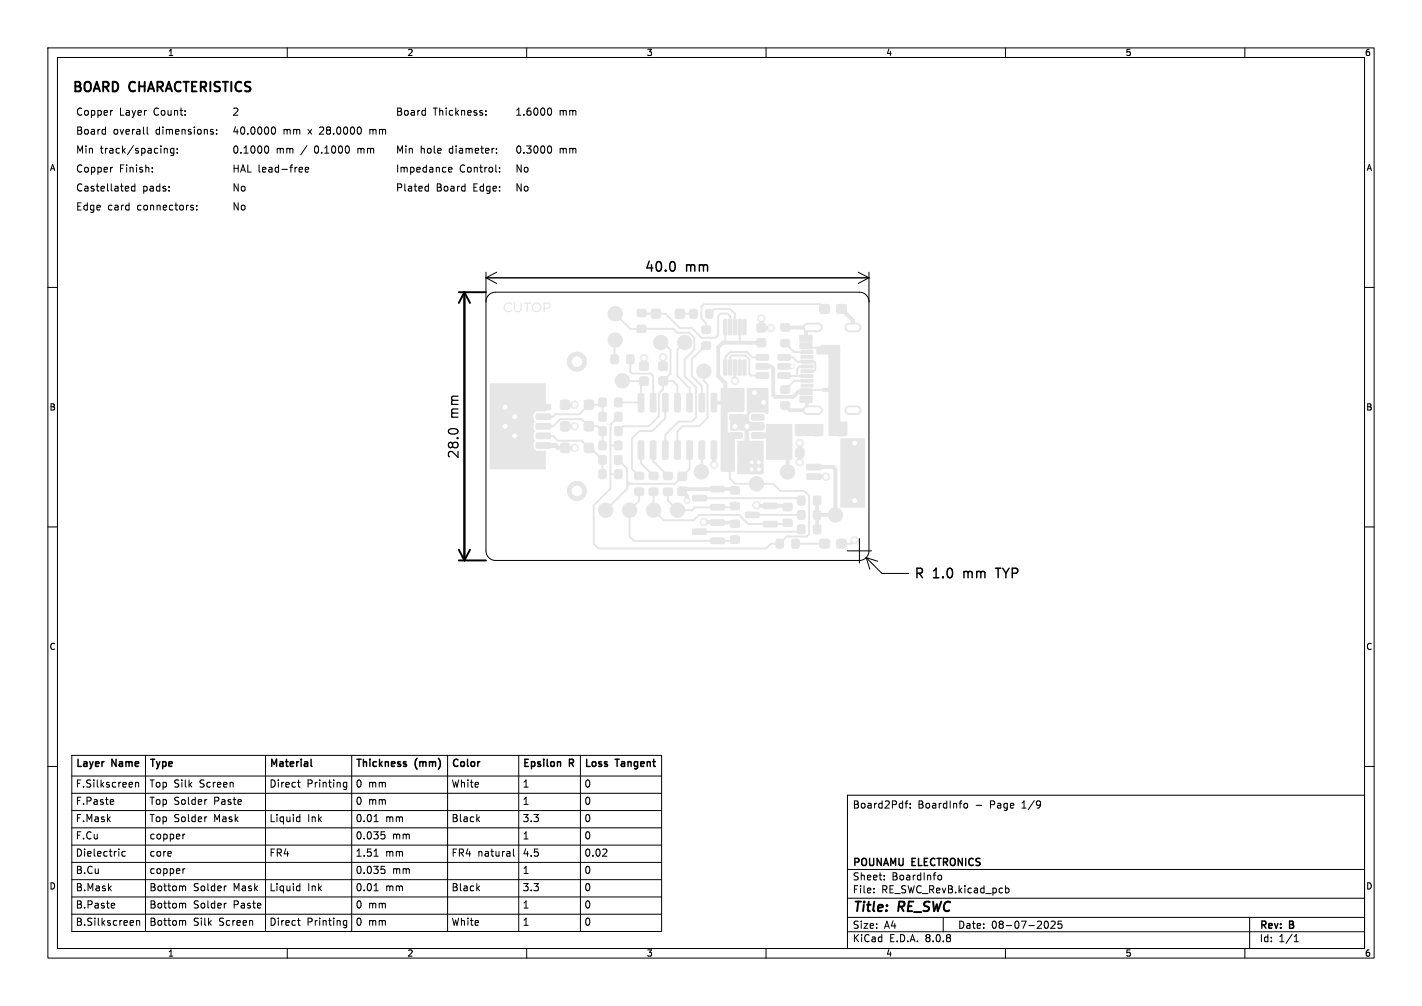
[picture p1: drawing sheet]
<svg xmlns="http://www.w3.org/2000/svg" width="297mm" height="210mm" viewBox="0 0 297 210" stroke-linecap="round" stroke-linejoin="round" font-family="sans-serif">
<g fill="none" stroke="#000" stroke-width=".21">
<path d="M10 10h277v190h-277zM12 12h273v186h-273zM60 10v2M110 10v2M160 10v2M210 10v2M260 10v2M21.9 27l.1 .1M22 26.5v1.5M22 27.9l-.1 .1M23.5 23.1h-.3M23.5 34.9l-.3 .1"/>
<path d="M26.8 39l.1 .2-.7 .2M28.2 38.4v1.5M28.2 39l-.5-.1-.2 .3 .1 .6h.6M30.7 26.5v1.3l.3 .2M31.8 35.8v.1M31.8 35v.1M34.4 31h.5l.1 1M36.3 31h-.4l-.3 .3 .1 .6h.6M36.3 31v1.2l-.3 .3-.3-.1M37 31.8v.2M37 31v.2M44.4 27.5l.2 .2-.2 .3"/>
<path d="M44.4 27l.1 .1M45.2 27.9v.1M45.2 27.1v.1M55.4 30.6l.2-.1a.8 .8 0 0 1 .5 .7 .8 .8 0 0 1-.5 .8l-.2-.2M56.8 26.7l.2-.2a.8 .8 0 0 1 .6 .8 .8 .8 0 0 1-.6 .7l-.2-.1-.1-.5zM62.7 34.9l.4 .1 .1 .3-.7 .1M63.1 35.9h-.4M63.8 35.4l.7-.1-.1-.3-.4-.1-.2 .2v.8h.6M74.8 31v1M75 31l-.2 .1M75.4 26.8v.9M77.3 27v1"/>
<path d="M77.5 27l-.2 .2M88.7 23.1h.1M88.8 22.6v1.5M88.8 24l-.1 .1M89.1 38.9l.4 .1M89.5 39.8l-.4 .1M89.5 38.4v1.5M93.7 35.4l.7-.1-.1-.3-.4-.1-.2 .2 .1 .8h.5M101.5 23.9v.2M101.5 23.1v.2M103.7 31.8v.2M103.7 31v.2"/>
<path d="M104.3 35.8v.1M104.3 35v.1M114.5 30.6l.2-.1a.8 .8 0 0 1 .5 .7 .8 .8 0 0 1-.5 .8l-.2-.2M114.5 22.7l.2-.1a.8 .8 0 0 1 .5 .7 .8 .8 0 0 1-.5 .8l-.2-.2M10 60h2M40.2 43.3l.3 .3-.3 .2M40.2 42.8l.2 .1M41.1 43.7v.1M41.1 42.9v.2M285 60h2M10 110h2M285 110h2"/>
<path d="M10 160h2M15 157.7h123.2v36.8h-123.2zM30.4 157.7v36.8M55.5 157.7v36.8M73.5 157.7v36.8M93.5 157.7v36.8M108.3 157.7v36.8M121.2 157.7v36.8M285 160h2M15 176.4h123.2M15 165.6h123.2M15 172.8h123.2"/>
<path d="M15 169.2h123.2M15 162h123.2M23.5 166.9l.2 .4-.7 .1M23.7 167.9h-.2M26.2 177.8l-.5-.1-.2 .3 .1 .7h.6M28.3 163.3v1M28.3 163.5l.2-.2 .4 .1 .1 .9M38.6 174.1l-.4 .3M43.2 170.5l-.4 .2M43.2 166.9l-.4 .2M48.6 163.4l.1 .9M50.3 167l.1 .3-.7 .1"/>
<path d="M62.1 163.3h.6M62.2 170.5l.4 .1M62.3 164.1l.4 .2M62.6 171.5h-.4M62.6 170v1.5M72.4 163.4l-.4-.1-.3 .3 .1 .6h.6M72.4 163.3v1.2l-.3 .3-.3-.1M78.1 171.5h.9M78.1 178.7h.9M79.6 173.6h.7M79.8 174.2h.3l.3 .3-.1 .6h-.5M99.7 171l.5 .5"/>
<path d="M100.2 170.5l-.6 .6M107.2 177.2v1.3l.2 .2M126.6 177.3l.2 .2-.1 .4-.9 .8h1M177 166h108v32h-108zM189 167.7h.6M189.6 167.2l-.4 .2v1.3M190.1 168.6v.1M190.1 167.8v.1M201.3 168l.3-.3 .4 .1 .1 .2-.1 .6-.4 .1-.3-.3M217.2 167.3a1.26 1.26 0 0 1-.1 1.3M217.3 167.8l-.1 .3M15 190.8h123.2"/>
<path d="M15 180h123.2M15 183.6h123.2M15 187.2h123.2M23.5 188.6h.4l.1 .3-.8 .2M23.9 189.5l-.4 .1M28.5 192.2v1M28.5 192.3l.2-.1h.4l.1 1M38.3 185l.5 .2v.8M38.3 188.6l.5 .2v.8M38.3 192.2l.5 .2v.8M38.6 181.3l-.4 .3M47.3 185l-.4 .1"/>
<path d="M47.3 188.6l-.4 .1M52.7 192.2l.1 1M54.4 188.6l.1 .3-.7 .2M60 198v2M62.1 192.2h.6M62.2 185h.4M62.3 192.9l.4 .3M62.6 184.5v1.5M62.6 185.9l-.4 .1M72.4 192.2v1.2l-.3 .3-.3-.1M72.4 192.2h-.4l-.3 .2 .1 .7h.6M78.1 186h.9"/>
<path d="M79.6 180.8h.7M79.8 181.4h.3l.3 .3-.1 .6h-.5M99.7 185.4l.5 .6M100.2 185l-.6 .5M110 198v2M160 198v2M177 194.5h108M177 191.5h108M177 187.5h108M177 181.5h108M182.5 186.3v.1M182.5 185.5v.1"/>
<path d="M184.7 183.6v.1M184.7 182.8v.1M195.9 183l.3-.3 .3 .1 .2 .2-.2 .6-.3 .1-.3-.3M197 191.5v3M210 198v2M210 184.9v1.5M210 185.5l.5-.1 .2 .3-.1 .6h-.6M218.3 192.4l.2-.1a.8 .8 0 0 1 .5 .7 .8 .8 0 0 1-.5 .8l-.2-.1M219.5 192.4l.6-.1 .3 .4-.9 1.1h.9M221.7 192.3h-.7v.7l.2-.1h.5l.1 .3-.1 .5-.2 .1-.5-.1M260 198v2M261 191.5v6.5"/>
<path d="M270.3 196.6h.9M270.3 195.5l.4-.4v1.5"/>
</g>
<g fill="none" stroke="#000" stroke-width=".3">
<path d="M16.3 158.5v1.5M21.6 159h.1M24.2 158.5v1.5l-.8-1.5v1.5M31.5 158.5h.8M31.9 158.5v1.5M56.8 160v-1.5l.5 1.1 .5-1.1v1.5M59.8 158.5v1.3M62.9 158.5v.1M64.2 159.1l.1 .9M64.3 159.9l-.2 .1M64.3 159.4h-.2M65 158.5v1.3l.2 .2"/>
<path d="M74.5 158.5h.9M75 158.5v1.5M75.9 158.5v1.5M77.3 158.5v.1M79.3 158.5v1.5M84.3 159.3l.6 .4-.2 .3-.4-.1M84.8 159.1l-.3-.1-.2 .2M87.1 158.3l-.3 .4M91.5 158.3l.3 .4M95.6 158.6l-.4-.1-.3 .2M97.6 158.5v1.3M100.2 159l-.3 .1"/>
<path d="M110.4 158.5h-.8v1.5M113.6 158.5v.1M114.3 158.5v1.3M116.5 159.1h.5l.1 .9M119.7 158.6l-.8-.1v1.5M122.5 158.5v1.5M128.5 158.5h.8M128.9 158.5v1.5M136.5 158.5v1.3"/>
</g>
<g fill="none" stroke="#000" stroke-width=".4">
<path d="M16.7 17.3l-.3-.2h-.7v2M17.7 17.4a.68 .68 0 0 1 1.2 0M19.5 19.1l.7-2 .7 2M22.6 17.3l-.3-.2h-.8v2M24.5 17.4l-.5-.3h-.5v2M28.2 17.3l-.1-.1a.72 .72 0 0 0-.9 .2M29.1 17.1v2M30.2 17.1v2M30.9 19.1l.6-2 .7 2M33.9 17.3l-.3-.2h-.7v2M34.6 19.1l.7-2 .6 2M37.7 17.3l-.1-.1a.72 .72 0 0 0-.9 .2"/>
<path d="M38.3 17.1h1.2M38.9 17.1v2M41.1 17.1h-1v2M43 17.3l-.3-.2h-.8v2M43.9 17.1v2M45.9 17.2l-.7-.1-.3 .2M46.5 17.1h1.1M47.1 17.1v2M48.3 17.1v2M50.4 17.3l-.1-.1a.72 .72 0 0 0-.9 .2M52.3 17.2l-.8-.1-.2 .2"/>
</g>
<g fill="#e6e6e6">
<path d="M105.5 63.4l.4-.2 .5-.1 .6 .4-.2 .1a.78 .78 0 0 0-1.1 0 .78 .78 0 0 0 0 1.1 .78 .78 0 0 0 1.1 0l.2 .1a1.03 1.03 0 0 1-1.5 .1 1.03 1.03 0 0 1 0-1.5z"/>
<path d="M107.3 63.2h.3v1.1a.58 .58 0 0 0 .5 .7 .58 .58 0 0 0 .6-.7v-1.1h.3v1.1a.83 .83 0 0 1-.8 .9 .83 .83 0 0 1-.9-.9z"/>
<path d="M109.3 63.2h1.6v.2h-.7v1.8h-.2v-1.8h-.7z"/>
<path d="M111.3 63.4a1.02 1.02 0 0 1 1.7 .2 1.02 1.02 0 0 1-.6 1.5 1.02 1.02 0 0 1-1.3-.9h.2a.76 .76 0 0 0 1.1 .6 .76 .76 0 0 0 .1-1.3 .76 .76 0 0 0-1.2 .5v.2h-.2z"/>
<path d="M113.5 63.2h.8a.66 .66 0 0 1 .7 .6 .66 .66 0 0 1-.8 .7h-.4v.7h-.3v-1h.8a.42 .42 0 0 0 .5-.4 .42 .42 0 0 0-.5-.4h-.5v.8h-.3z"/>
<path d="M114 92.5h2v1h-2z"/>
</g>
<g fill="#e6e6e6" stroke="#e6e6e6" stroke-width=".21">
<path d="M148.5 112.4l2.7-.1 .1 .3v.7l-.3 .2h-2.4l-.2-.3z"/>
<path d="M148.5 108.6l2.7-.1 .1 .3v.7l-.3 .2h-2.4l-.2-.3z"/>
<path d="M144.7 110.5l2.7-.1 .2 .3v.7l-.3 .2h-2.5l-.2-.3z"/>
<path d="M166.3 89.2l.4-.2h1.1l.4 .2 .1 .3-.1 1.3-.4 .1h-1.1l-.4-.1-.1-.3z"/>
<path d="M162.8 89.2l.4-.2h1.1l.4 .2 .1 .3-.1 1.3-.4 .1h-1.1l-.4-.1-.1-.3z"/>
<path d="M165.5 112.7l.2-.2 1.1 .2 .1 .2-.1 1.4-.3 .1-1-.1-.2-.3z"/>
<path d="M162.2 112.7l.2-.2 1.1 .2 .1 .2-.1 1.4-.3 .1-1-.1-.2-.3z"/>
<path d="M151.2 96.7l.3-.2 1.2 .2 .1 .3-.1 1.3-.3 .1-1.2-.1-.2-.3z"/>
<path d="M154.3 96.7l.3-.2 1.2 .2 .1 .3-.1 1.3-.3 .1-1.2-.1-.2-.3z"/>
<path d="M166.7 106.7l.2-.2 1.1 .2 .1 .2-.1 1.4-.3 .1-1-.1-.2-.3z"/>
<path d="M170 106.7l.2-.2 1.1 .2 .1 .2-.1 1.4-.3 .1-1-.1-.2-.3z"/>
<path d="M132.7 98.7l.2-.2 1.4 .2 .1 .2-.1 1.1-.3 .1-1.3-.1-.2-.3z"/>
<path d="M132.7 102l.2-.2 1.4 .2 .1 .2-.1 1.1-.3 .1-1.3-.1-.2-.3z"/>
<path d="M152.7 108.7l.2-.2 1.4 .2 .1 .2-.1 1.1-.3 .1-1.3-.1-.2-.3z"/>
<path d="M152.7 112l.2-.2 1.4 .2 .1 .2-.1 1.1-.3 .1-1.3-.1-.2-.3z"/>
<path d="M125.2 86.2l.2-.2 1.1 .2 .1 .2-.1 1.4-.3 .1-1-.1-.2-.3z"/>
<path d="M128.5 86.2l.2-.2 1.1 .2 .1 .2-.1 1.4-.3 .1-1-.1-.2-.3z"/>
<path d="M157 90.4l2.4-.1 .2 .3v.7l-.3 .2h-2.2l-.2-.3z"/>
<path d="M157 88.5l2.4-.1 .2 .3v.7l-.3 .2h-2.2l-.2-.3z"/>
<path d="M157 86.6l2.4-.1 .2 .3v.7l-.3 .2h-2.2l-.2-.3z"/>
<path d="M152.5 86.6l2.4-.1 .1 .3v.7l-.3 .2h-2.1l-.2-.3z"/>
<path d="M152.5 90.4l2.4-.1 .1 .3v.7l-.3 .2h-2.1l-.2-.3z"/>
<path d="M138.7 98.7l.2-.2 1.4 .2 .1 .2-.1 1.1-.3 .1-1.3-.1-.2-.3z"/>
<path d="M138.7 102l.2-.2 1.4 .2 .1 .2-.1 1.1-.3 .1-1.3-.1-.2-.3z"/>
<path d="M158.2 70.8l.3-.2 1.3 .2 .1 .3-.1 1.2-.3 .1-1.3-.1-.2-.3z"/>
<path d="M158.2 67.7l.3-.2 1.3 .2 .1 .3-.1 1.2-.3 .1-1.3-.1-.2-.3z"/>
<path d="M122.1 83.6l.4-.1h1l.4 .1 .1 .4v1l-.1 .3-.4 .2h-1l-.4-.2-.1-.3v-1z"/>
<path d="M117.1 83.6l.4-.1h1l.4 .1 .1 .4v1l-.1 .3-.4 .2h-1l-.4-.2-.1-.3v-1z"/>
<path d="M125.2 95.2l.2-.2 1.1 .2 .1 .2-.1 1.4-.3 .1-1-.1-.2-.3z"/>
<path d="M128.5 95.2l.2-.2 1.1 .2 .1 .2-.1 1.4-.3 .1-1-.1-.2-.3z"/>
<path d="M169.6 89.1l.4-.1h1l.4 .1 .1 .4v1l-.1 .3-.4 .2h-1l-.4-.2-.1-.3v-1z"/>
<path d="M174.6 89.1l.4-.1h1l.4 .1 .1 .4v1l-.1 .3-.4 .2h-1l-.4-.2-.1-.3v-1z"/>
<path d="M148.6 82.2l.8-.1 .3 .2v3.4l-.2 .3h-.7l-.3-.2z"/>
<path d="M146.1 82.2l.8-.1 .3 .2v3.4l-.2 .3h-.7l-.3-.2z"/>
<path d="M143.5 82.2l.8-.1 .3 .2v3.4l-.1 .3h-.8l-.2-.2z"/>
<path d="M141 82.2l.8-.1 .3 .2v3.4l-.2 .3h-.7l-.3-.2z"/>
<path d="M138.4 82.2l.9-.1 .2 .2 .1 3.4-.2 .3h-.7l-.3-.2z"/>
<path d="M135.9 82.2l.8-.1 .3 .2v3.4l-.2 .3h-.7l-.3-.2z"/>
<path d="M133.4 82.2l.8-.1 .3 .2v3.4l-.2 .3h-.7l-.3-.2z"/>
<path d="M133.4 92.1l.8-.1 .3 .2v3.4l-.2 .3h-.7l-.3-.2z"/>
<path d="M135.9 92.1l.8-.1 .3 .2v3.4l-.2 .3h-.7l-.3-.2z"/>
<path d="M138.4 92.1l.9-.1 .2 .2 .1 3.4-.2 .3h-.7l-.3-.2z"/>
<path d="M141 92.1l.8-.1 .3 .2v3.4l-.2 .3h-.7l-.3-.2z"/>
<path d="M143.5 92.1l.8-.1 .3 .2v3.4l-.1 .3h-.8l-.2-.2z"/>
<path d="M146.1 92.1l.8-.1 .3 .2v3.4l-.2 .3h-.7l-.3-.2z"/>
<path d="M148.6 92.1l.8-.1 .3 .2v3.4l-.2 .3h-.7l-.3-.2z"/>
<path d="M153.7 83.2l.3-.2 1.2 .2 .1 .3-.1 1.3-.3 .1-1.2-.1-.2-.3z"/>
<path d="M156.8 83.2l.3-.2 1.2 .2 .1 .3-.1 1.3-.3 .1-1.2-.1-.2-.3z"/>
<path d="M125.2 92.2l.2-.2 1.1 .2 .1 .2-.1 1.4-.3 .1-1-.1-.2-.3z"/>
<path d="M128.5 92.2l.2-.2 1.1 .2 .1 .2-.1 1.4-.3 .1-1-.1-.2-.3z"/>
<path d="M159.5 108.9l2.7-.1 .1 .3v.7l-.3 .2h-2.4l-.2-.3z"/>
<path d="M159.5 105.1l2.7-.1 .1 .3v.7l-.3 .2h-2.4l-.2-.3z"/>
<path d="M155.7 107l2.7-.1 .2 .3v.7l-.3 .2h-2.5l-.2-.3z"/>
<path d="M125.2 83.2l.2-.2 1.1 .2 .1 .2-.1 1.4-.3 .1-1-.1-.2-.3z"/>
<path d="M128.5 83.2l.2-.2 1.1 .2 .1 .2-.1 1.4-.3 .1-1-.1-.2-.3z"/>
<path d="M131 74.2l.2-.2 1.1 .2 .1 .2-.1 1.4-.3 .1-1-.1-.2-.3z"/>
<path d="M127.7 74.2l.2-.2 1.1 .2 .1 .2-.1 1.4-.3 .1-1-.1-.2-.3z"/>
<path d="M122.1 92.6l.4-.1h1l.4 .1 .1 .4v1l-.1 .3-.4 .2h-1l-.4-.2-.1-.3v-1z"/>
<path d="M117.1 92.6l.4-.1h1l.4 .1 .1 .4v1l-.1 .3-.4 .2h-1l-.4-.2-.1-.3v-1z"/>
<path d="M151.2 75.1h.5l.1 .2v2.9l-.1 .1h-.4l-.2-.1z"/>
<path d="M152.2 75.1h.5l.1 .2v2.9l-.1 .1h-.4l-.2-.1z"/>
<path d="M153.2 75.1h.5l.1 .2v2.9l-.1 .1h-.4l-.2-.1z"/>
<path d="M154.2 75.1h.5l.1 .2v2.9l-.1 .1h-.4l-.2-.1z"/>
<path d="M155.2 75.1h.5l.1 .2v2.9l-.1 .1h-.4l-.2-.1z"/>
<path d="M155.2 66.7l.5-.1 .1 .2v2.9l-.1 .2h-.4l-.2-.2z"/>
<path d="M154.2 66.7l.5-.1 .1 .2v2.9l-.1 .2h-.4l-.2-.2z"/>
<path d="M153.2 66.7l.5-.1 .1 .2v2.9l-.1 .2h-.4l-.2-.2z"/>
<path d="M152.2 66.7l.5-.1 .1 .2v2.9l-.1 .2h-.4l-.2-.2z"/>
<path d="M151.2 66.7l.5-.1 .1 .2v2.9l-.1 .2h-.4l-.2-.2z"/>
<path d="M141.7 98.7l.3-.2 1.3 .2 .1 .3-.1 1.2-.3 .1-1.3-.1-.2-.3z"/>
<path d="M141.7 101.8l.3-.2 1.3 .2 .1 .3-.1 1.2-.3 .1-1.3-.1-.2-.3z"/>
<path d="M137.7 78.8l.3-.2 1.3 .2 .1 .3-.1 1.2-.3 .1-1.3-.1-.2-.3z"/>
<path d="M137.7 75.7l.3-.2 1.3 .2 .1 .3-.1 1.2-.3 .1-1.3-.1-.2-.3z"/>
<path d="M166.7 103.7l.2-.2 1.1 .2 .1 .2-.1 1.4-.3 .1-1-.1-.2-.3z"/>
<path d="M170 103.7l.2-.2 1.1 .2 .1 .2-.1 1.4-.3 .1-1-.1-.2-.3z"/>
<path d="M168.5 99l2.9-.1 .1 .3v.7l-.3 .2h-2.6l-.2-.3z"/>
<path d="M168.5 97l2.9-.1 .1 .3v.7l-.3 .2h-2.6l-.2-.3z"/>
<path d="M176.1 101l.3-.1h2.8l.3 .5v1.6l-.5 .3h-2.7l-.4-.5v-1.4z"/>
<path d="M176.1 93.8l.3-.1h2.8l.3 .5v1.6l-.5 .3h-2.7l-.4-.5v-1.4z"/>
<path d="M141.1 64.6l.4-.1h1l.4 .1 .1 .4v1l-.1 .3-.4 .2h-1l-.4-.2-.1-.3v-1z"/>
<path d="M136.1 64.6l.4-.1h1l.4 .1 .1 .4v1l-.1 .3-.4 .2h-1l-.4-.2-.1-.3v-1z"/>
<path d="M133.7 78.8l.3-.2 1.3 .2 .1 .3-.1 1.2-.3 .1-1.3-.1-.2-.3z"/>
<path d="M133.7 75.7l.3-.2 1.3 .2 .1 .3-.1 1.2-.3 .1-1.3-.1-.2-.3z"/>
<path d="M163.7 105.2l.2-.2 1.4 .2 .1 .2-.1 1.1-.3 .1-1.3-.1-.2-.3z"/>
<path d="M163.7 108.5l.2-.2 1.4 .2 .1 .2-.1 1.1-.3 .1-1.3-.1-.2-.3z"/>
<path d="M133.2 68l.2-.2 1.4 .2 .1 .2-.1 1.1-.3 .1-1.3-.1-.2-.3z"/>
<path d="M133.2 64.7l.2-.2 1.4 .2 .1 .2-.1 1.1-.3 .1-1.3-.1-.2-.3z"/>
<path d="M125.2 89.2l.2-.2 1.1 .2 .1 .2-.1 1.4-.3 .1-1-.1-.2-.3z"/>
<path d="M128.5 89.2l.2-.2 1.1 .2 .1 .2-.1 1.4-.3 .1-1-.1-.2-.3z"/>
<path d="M162.5 77.9l2.4-.1 .2 .3v.7l-.3 .2h-2.2l-.2-.3z"/>
<path d="M162.5 76l2.4-.1 .2 .3v.7l-.3 .2h-2.2l-.2-.3z"/>
<path d="M162.5 74.1l2.4-.1 .2 .3v.7l-.3 .2h-2.2l-.2-.3z"/>
<path d="M158 74.1l2.4-.1 .1 .3v.7l-.3 .2h-2.1l-.2-.3z"/>
<path d="M158 76l2.4-.1 .1 .3v.7l-.3 .2h-2.1l-.2-.3z"/>
<path d="M158 77.9l2.4-.1 .1 .3v.7l-.3 .2h-2.1l-.2-.3z"/>
<path d="M166.7 109.7l.2-.2 1.1 .2 .1 .2-.1 1.4-.3 .1-1-.1-.2-.3z"/>
<path d="M170 109.7l.2-.2 1.1 .2 .1 .2-.1 1.4-.3 .1-1-.1-.2-.3z"/>
<path d="M122.1 88.1l.4-.1h1l.4 .1 .1 .4v1l-.1 .3-.4 .2h-1l-.4-.2-.1-.3v-1z"/>
<path d="M117.1 88.1l.4-.1h1l.4 .1 .1 .4v1l-.1 .3-.4 .2h-1l-.4-.2-.1-.3v-1z"/>
<path d="M167.1 82.8h2.5v1.2h-2.5z"/>
<path d="M167.1 81.2h2.5v1.2h-2.5z"/>
<path d="M167.3 79.2h2.5v.6h-2.5z"/>
<path d="M167.3 77.2h2.5v.6h-2.5z"/>
<path d="M167.3 76.2h2.5v.6h-2.5z"/>
<path d="M167.3 74.2h2.5v.6h-2.5z"/>
<path d="M167.1 71.6h2.5v1.2h-2.5z"/>
<path d="M167.1 70h2.5v1.2h-2.5z"/>
<path d="M167.3 73.2h2.5v.6h-2.5z"/>
<path d="M167.3 75.2h2.5v.6h-2.5z"/>
<path d="M167.3 78.2h2.5v.6h-2.5z"/>
<path d="M167.3 80.2h2.5v.6h-2.5z"/>
<path d="M174.8 112.7l.4-.2h1.1l.4 .2 .1 .3-.1 1.3-.4 .1h-1.1l-.4-.1-.1-.3z"/>
<path d="M171.3 112.7l.4-.2h1.1l.4 .2 .1 .3-.1 1.3-.4 .1h-1.1l-.4-.1-.1-.3z"/>
<path d="M163.2 67.7l.2-.2 1.4 .2 .1 .2-.1 1.1-.3 .1-1.3-.1-.2-.3z"/>
<path d="M163.2 71l.2-.2 1.4 .2 .1 .2-.1 1.1-.3 .1-1.3-.1-.2-.3z"/>
<path d="M148.5 105.4l2.7-.1 .1 .3v.7l-.3 .2h-2.4l-.2-.3z"/>
<path d="M148.5 101.6l2.7-.1 .1 .3v.7l-.3 .2h-2.4l-.2-.3z"/>
<path d="M144.7 103.5l2.7-.1 .2 .3v.7l-.3 .2h-2.5l-.2-.3z"/>
<path d="M135.7 98.7l.2-.2 1.4 .2 .1 .2-.1 1.1-.3 .1-1.3-.1-.2-.3z"/>
<path d="M135.7 102l.2-.2 1.4 .2 .1 .2-.1 1.1-.3 .1-1.3-.1-.2-.3z"/>
<path d="M147.5 64.7l.2-.2 1.1 .2 .1 .2-.1 1.4-.3 .1-1-.1-.2-.3z"/>
<path d="M144.2 64.7l.2-.2 1.1 .2 .1 .2-.1 1.4-.3 .1-1-.1-.2-.3z"/>
<path d="M146.7 71.5l.2-.2 1.4 .2 .1 .2-.1 1.1-.3 .1-1.3-.1-.2-.3z"/>
<path d="M146.7 68.2l.2-.2 1.4 .2 .1 .2-.1 1.1-.3 .1-1.3-.1-.2-.3z"/>
<path d="M174.8 63.7l.4-.2h1.1l.4 .2 .1 .3-.1 1.3-.4 .1h-1.1l-.4-.1-.1-.3z"/>
<path d="M171.3 63.7l.4-.2h1.1l.4 .2 .1 .3-.1 1.3-.4 .1h-1.1l-.4-.1-.1-.3z"/>
<path d="M152.7 101.7l.2-.2 1.4 .2 .1 .2-.1 1.1-.3 .1-1.3-.1-.2-.3z"/>
<path d="M152.7 105l.2-.2 1.4 .2 .1 .2-.1 1.1-.3 .1-1.3-.1-.2-.3z"/>
<path d="M163.2 93.7l.3-.2 1.2 .2 .1 .3-.1 1.3-.3 .1-1.2-.1-.2-.3z"/>
<path d="M166.3 93.7l.3-.2 1.2 .2 .1 .3-.1 1.3-.3 .1-1.2-.1-.2-.3z"/>
<path d="M125.2 98.2l.2-.2 1.1 .2 .1 .2-.1 1.4-.3 .1-1-.1-.2-.3z"/>
<path d="M128.5 98.2l.2-.2 1.1 .2 .1 .2-.1 1.4-.3 .1-1-.1-.2-.3z"/>
<path d="M112 84.5l2.9-.1 .1 .3v.7l-.3 .2h-2.6l-.2-.3z"/>
<path d="M112 86.5l2.9-.1 .1 .3v.7l-.3 .2h-2.6l-.2-.3z"/>
<path d="M112 88.5l2.9-.1 .1 .3v.7l-.3 .2h-2.6l-.2-.3z"/>
<path d="M112 90.5l2.9-.1 .1 .3v.7l-.3 .2h-2.6l-.2-.3z"/>
<path d="M112 92.5l2.9-.1 .1 .3v.7l-.3 .2h-2.6l-.2-.3z"/>
<path d="M104.1 81.3l.3-.1h2.8l.3 .5v1.6l-.5 .3h-2.7l-.4-.5v-1.4z"/>
<path d="M104.1 94.5l.3-.1h2.8l.3 .5v1.6l-.5 .3h-2.7l-.4-.5v-1.4z"/>
<path d="M160.3 93.7l.3-.2 1.2 .2 .1 .3-.1 1.3-.3 .1-1.2-.1-.2-.3z"/>
<path d="M157.2 93.7l.3-.2 1.2 .2 .1 .3-.1 1.3-.3 .1-1.2-.1-.2-.3z"/>
<path d="M151.2 93.7l.3-.2 1.2 .2 .1 .3-.1 1.3-.3 .1-1.2-.1-.2-.3z"/>
<path d="M154.3 93.7l.3-.2 1.2 .2 .1 .3-.1 1.3-.3 .1-1.2-.1-.2-.3z"/>
<path d="M163.2 84l.2-.2 1.4 .2 .1 .2-.1 1.1-.3 .1-1.3-.1-.2-.3z"/>
<path d="M163.2 80.7l.2-.2 1.4 .2 .1 .2-.1 1.1-.3 .1-1.3-.1-.2-.3z"/>
<circle cx="126.5" cy="106.5" r="1.5"/>
<circle cx="131.5" cy="106.5" r="1.5"/>
<circle cx="147" cy="77.5" r="1.5"/>
<circle cx="174.5" cy="107.5" r="1.5"/>
<circle cx="141.5" cy="106.5" r="1.5"/>
<circle cx="143" cy="71.5" r="1.5"/>
<circle cx="158" cy="101" r="1.5"/>
<circle cx="146.5" cy="98.5" r="1.5"/>
<circle cx="128.5" cy="65.5" r="1.5"/>
<circle cx="164.5" cy="98.5" r="1.5"/>
<circle cx="138" cy="71.5" r="1.5"/>
<circle cx="120.5" cy="102.5" r="2"/>
<circle cx="130" cy="79.5" r="1.5"/>
<circle cx="136.5" cy="106.5" r="1.5"/>
<circle cx="114" cy="93" r=".5"/>
<circle cx="116" cy="93" r=".5"/>
<circle cx="120.5" cy="75.5" r="2"/>
<circle cx="128.5" cy="71" r="1.5"/>
</g>
<path d="M168.6 68.4h2.2M177.3 68.4h1.6M168.6 85.6h2.2M177.3 85.6h1.6" fill="none" stroke="#e6e6e6" stroke-width="2"/>
<g fill="#ececec" stroke="#ececec" stroke-width=".21">
<circle cx="178.5" cy="112.7" r=".8"/>
<circle cx="153.5" cy="79.5" r=".8"/>
<circle cx="178.5" cy="104.5" r=".8"/>
<circle cx="156" cy="89" r=".8"/>
<circle cx="157" cy="98" r=".45"/>
<circle cx="157.5" cy="82" r=".8"/>
<circle cx="172.5" cy="99.5" r=".8"/>
<circle cx="167" cy="92.5" r=".8"/>
<circle cx="165.5" cy="76.5" r=".45"/>
<circle cx="105.5" cy="89" r=".8"/>
<circle cx="138.5" cy="74.6" r=".8"/>
<circle cx="157" cy="96.5" r=".45"/>
<circle cx="167" cy="96.4" r=".8"/>
<circle cx="120" cy="93.5" r=".8"/>
<circle cx="161" cy="68.5" r=".8"/>
<circle cx="120" cy="84.5" r=".8"/>
<circle cx="107.5" cy="91" r=".8"/>
<circle cx="158.5" cy="96.5" r=".45"/>
<circle cx="147" cy="109" r=".8"/>
<circle cx="149.1" cy="97" r=".8"/>
<circle cx="159" cy="66.5" r=".8"/>
<circle cx="159.5" cy="84" r=".8"/>
<circle cx="153.5" cy="89" r=".8"/>
<circle cx="105.5" cy="85" r=".8"/>
<circle cx="107.5" cy="87" r=".8"/>
<circle cx="134.5" cy="74.8" r=".8"/>
<circle cx="143.5" cy="104.5" r=".6"/>
<circle cx="158.5" cy="98" r=".45"/>
<circle cx="178.5" cy="92.5" r=".8"/>
<circle cx="158" cy="105.5" r=".8"/>
<circle cx="120" cy="89" r=".8"/>
</g>
<g fill="none" stroke="#e6e6e6" stroke-width=".4">
<path d="M130 79.5h4.5M138.5 71.5l1.5 1.5v5l-1.5 1.5h2l1 1v3.5M151.5 68.3v3.2M153.5 76.7v2.3M154.5 68.3v3.2h-1.5M168.9 72.6h3.1M113.5 89h2l1.5-1.5h4.5l1.5 1.5h1.8l1 1v3M113.5 91h2l1 1h5l1.5 1.5M123.3 93.5l2.5 2.5v3M125.3 84.5h-2.3l-2 2h-5l-.5 .5h-2M125.8 84v3M127.5 93h1.6"/>
<path d="M127.5 99h1.6M129.1 87l-1.6 1.6v13.4l-3.5 3.5v8l1 1h35l1-1h1.8l1.5-1.5h4.2l.5-.5v-8l-1-1h-5l-1.5-1.5h-8l-1.1-1.1v-1.9M129.1 84h4.7M129.1 96l1.9 1.8v4.2l-4.5 4.5M133.9 80.1v3.9M138.5 80.1v1.1l-.9 .9v4.8l-2.1 2.1h-5.4l-1 1M144 93.9v4l-3.1 3.1h-9.9M168.9 81.4h3.1M131 100.5l.5 .5-.5 .5M133.5 102.6v1.9l-2 2v5.5l.9 .9h20.8M136.5 102.6v3.9l2.1 2.1h6.3l1.1-1.1h8.4l1.9 1.9h7.9M146.1 111h20.7"/>
<path d="M146.1 104h20.7M157.1 107.5h10.2M178.5 112.7l-.8 .8h-2"/>
</g>
<g fill="none" stroke="#e6e6e6" stroke-width=".8">
<path d="M134.5 74.8v1.6M134.5 74.8h.1M138.5 74.6v1.8M151 71.5h8M151.5 71.5h-.5l-1 1v6l1.5 1.5v4M153.5 79v.5M159 66.5v1.9M159 68.5h2M159.2 76.5h1.8l.5 .5v5.5l.3 .3h3.8M163.8 76.5h1.7M164 68.4h5.7M168.3 68.4v2.2"/>
<path d="M175.7 64.5l2.4 2.4v1.5M116 93l.5 .5h3.5M118 84.5h2M118 89h2M149.1 84h5.3M149.1 93.9v3.1M163.9 94.5l.6 .5v3.5M164 84.6l1 1h4.7M166.7 81.8h1.6M167 92.5v3.9M168.5 83.4v2.2M170 99.5h2.5"/>
<path d="M172 81.4l2 .1M142.5 102.5l1 1v1M142.9 102.1h10.3M147 109h2.8M149.9 109.1h3.3M158 105.5l6.2 .1"/>
</g>
<circle cx="174" cy="81.5" r=".4" fill="#e6e6e6"/>
<path d="M166.7 81.8l-1.1 1M170 97.5h4l.5 .5v9.5h-3.9M170.6 104.5v6" fill="none" stroke="#e6e6e6" stroke-width=".8"/>
<g fill="none" stroke="#e6e6e6" stroke-width=".4">
<path d="M128.3 71.1v3.9M128.5 65.5l3.1 3.1h9l.9 .9h2.5l1 1v2.5l-2 2v3.5l2.4 2.4v6.2l-.9 .9h-2.8l-2.7 2.8v3.1M131.6 75v2.6l.4 .4h3.9l.5 .5v5.5M134.1 65.5h4.9l3 3h2.5l2 2h3l.5-.5v-4l.5-.5h1.5l.5 .5v2.3M142.1 65.5h2.7M143 71.5l-1.5 1.5v5.5l2.5 2.5v3M147 77.5v2l.8 .8v6.9l-1.8 1.8h-3.5l-1 1v3.9M147.3 72.1l-2.8 2.9v3.5l2.1 2.1v3.4M148.1 65.5l1-1h3.4l1 1v2.8M152.5 76.7v-2.2l.3-.3h2.9l.8 .8v3l.4 .4h2.3M159.2 74.6h-2.1l-1.1-1.1h-3.5l-1 1v2.2M163.8 74.6h1.8l.9 .9h3.6l.2 .2v1.5l-.3 .3h-1.5"/>
<path d="M163.9 78.5h4.6M164 71.6l1.8 1.9h2.7M168.5 79.5h-2.7l-1.8 1.8M168.5 76.5h-1.5l-.5 .5v1.5M172.2 64.5l-1-1h-24.2l-.5 .5v2.5l1 1v1.3M133.9 93.9v2.8l2.6 2.6M136.4 93.9v2.4l3.1 3M139 84v3.3l-2.8 2.7h-2.7l-1.5 1.5v6.3l1.5 1.5M146.6 93.9v4.6M139.5 102.6v1.9l2 2h3l.6-.6h8.1M166.1 113.5h6.1"/>
</g>
<g fill="#e6e6e6">
<path d="M170.5 72.4l1.2-.4h3.6l.2 .1v15.9h1.3l.2 .1v2.7l-.1 .2h-3.7l-.2-.1v-16.9h-2.4z"/>
<path d="M150.5 81.1l4.8-.1 .2 .1v4.8l-3.5 .1v4.3h2.9l.2 .2v.8l-.1 .2h-1.5v6.8l-.1 .2h-2.7l-.2-.1z"/>
<path d="M166 88.6l5.9-.1 .1 2.4-5.9 .1z"/>
<path d="M157.4 90.4l2.6-.1v-1.6l.1-.2h5.3l.1 7.4-5.4 .1-.1-4.5h-2.5z"/>
<path d="M175.5 91.6l5-.1 .2 .1v14.2l-.1 .2h-4.9l-.2-.2z"/>
<path d="M102.3 80.1l.2-.1h11.4l.1 .2v5.6l-2.2 .2-.3 .4v1a.83 .83 0 0 1-.1 1.2l.1 .8a.83 .83 0 0 1-.1 1.2l.1 .8a.83 .83 0 0 1-.1 1.2l.1 .9 .3 .5 .4 .1h1.6l.2 .1v3.5l-.1 .3h-11.4l-.2-.1z"/>
<path d="M156 81.1l4.3-.1 .2 .1v5.3l-.4 .1-.7-.4h-2.2l-.7 .4v1.5l2.8 .1 .2 .1v1.5l-.1 .2-2.9 .1v2h2.8l.2 .1v6.7l-.1 .2h-5.2l-.2-.1v-6.7l.2-.2h1.3v-2l-2.9-.2-.1-3.1 .2-.2h3.3z"/>
</g>
<g fill="#fff" stroke="#fff" stroke-width=".21">
<circle cx="178.5" cy="112.7" r=".4"/>
<circle cx="153.5" cy="79.5" r=".4"/>
<circle cx="178.5" cy="104.5" r=".4"/>
<circle cx="156" cy="89" r=".4"/>
<circle cx="157" cy="98" r=".3"/>
<circle cx="157.5" cy="82" r=".4"/>
<circle cx="172.5" cy="99.5" r=".4"/>
<circle cx="167" cy="92.5" r=".4"/>
<circle cx="165.5" cy="76.5" r=".3"/>
<circle cx="105.5" cy="89" r=".4"/>
<circle cx="138.5" cy="74.6" r=".4"/>
<circle cx="157" cy="96.5" r=".3"/>
<circle cx="167" cy="96.4" r=".4"/>
<circle cx="120" cy="93.5" r=".4"/>
<circle cx="161" cy="68.5" r=".4"/>
<circle cx="120" cy="84.5" r=".4"/>
<circle cx="107.5" cy="91" r=".4"/>
<circle cx="158.5" cy="96.5" r=".3"/>
<circle cx="147" cy="109" r=".4"/>
<circle cx="149.1" cy="97" r=".4"/>
<circle cx="159" cy="66.5" r=".4"/>
<circle cx="159.5" cy="84" r=".4"/>
<circle cx="153.5" cy="89" r=".4"/>
<circle cx="105.5" cy="85" r=".4"/>
<circle cx="107.5" cy="87" r=".4"/>
<circle cx="134.5" cy="74.8" r=".4"/>
<circle cx="143.5" cy="104.5" r=".3"/>
<circle cx="158.5" cy="98" r=".3"/>
<circle cx="178.5" cy="92.5" r=".4"/>
<circle cx="158" cy="105.5" r=".4"/>
<circle cx="120" cy="89" r=".4"/>
<circle cx="108.5" cy="108" r="3.2"/>
<circle cx="170.8" cy="82.8" r=".75"/>
<circle cx="170.8" cy="71.2" r=".75"/>
<circle cx="120.5" cy="102.5" r="1"/>
<circle cx="120.5" cy="75.5" r="1"/>
<circle cx="108.5" cy="70" r="3.2"/>
</g>
<path d="M168.6 68.4h2.2M177.3 68.4h1.6M168.6 85.6h2.2M177.3 85.6h1.6" fill="none" stroke="#fff" stroke-width="1.2"/>
<path d="M140.7 54.7l.1 .1a1.56 1.56 0 0 1-.1 1.7M207.9 118.6h1.1" fill="none" stroke="#000" stroke-width=".3"/>
<path d="M101.5 56.8v58.2a2 2 0 0 0 2 2h76a2 2 0 0 0 2-2v-58.2M101.5 58h80M101.5 58l2.3 1.2M103.8 56.8l-2.3 1.2M179.2 56.8l2.3 1.2M181.5 58l-2.3 1.2M101.5 63a2 2 0 0 1 2-2h76a2 2 0 0 1 2 2M177 115h5M179.5 112.5v5M180.9 116.4l3.3 3.3h5.6M180.9 116.4l2.4 .8M180.9 116.4l.8 2.4" fill="none" stroke="#000" stroke-width=".21"/>
<path d="M93.9 89.7a1.68 1.68 0 0 1 1.6 0" fill="none" stroke="#000" stroke-width=".25"/>
<path d="M95.8 61h5.7M97 61v56M97 61l1.2 2.2M97 61l-1.2 2.2M95.8 117h5.7M95.8 114.7l1.2 2.3M98.2 114.7l-1.2 2.3" fill="none" stroke="#000" stroke-width=".4"/>
<g font-size="2.8">
<text x="15" y="20.2">BOARD</text>
<text x="27.1" y="20.2">CHARACTERISTICS</text>
<text x="134.5" y="57.1">40.0</text>
<text x="143.2" y="57.1">mm</text>
<text x="96.1" y="87.4" transform="rotate(-90 96.1 87.4)">mm</text>
<text x="96.1" y="95.9" transform="rotate(-90 96.1 95.9)">28.0</text>
<text x="190.8" y="121.2">R</text>
<text x="194.8" y="121.2">1.0</text>
<text x="201.6" y="121.2">mm</text>
<text x="209" y="121.2">TYP</text>
<text x="178" y="190.9">Title:</text>
<text x="187.7" y="190.9">RE_SWC</text>
</g>
<g font-size="2.1">
<text x="15.7" y="24.6">Copper</text>
<text x="15.7" y="28.6">Board</text>
<text x="23.7" y="28.6">overall</text>
<text x="25" y="24.6">Layer</text>
<text x="32.4" y="24.6">Count:</text>
<text x="32.8" y="28.6">dimensions:</text>
<text x="48.4" y="24.6">2</text>
<text x="48.4" y="28.6">40.0000</text>
<text x="59.1" y="28.6">mm</text>
<text x="64.6" y="28.6">x</text>
<text x="67.2" y="28.6">28.0000</text>
<text x="78" y="28.6">mm</text>
<text x="82.6" y="24.6">Board</text>
<text x="90.5" y="24.6">Thickness:</text>
<text x="107.5" y="24.6">1.6000</text>
<text x="116.8" y="24.6">mm</text>
<text x="15.7" y="32.5">Min</text>
<text x="21" y="32.5">track/spacing:</text>
<text x="48.4" y="32.5">0.1000</text>
<text x="57.7" y="32.5">mm</text>
<text x="63.1" y="32.5">/</text>
<text x="66.2" y="32.5">0.1000</text>
<text x="75.5" y="32.5">mm</text>
<text x="82.6" y="32.5">Min</text>
<text x="87.8" y="32.5">hole</text>
<text x="94" y="32.5">diameter:</text>
<text x="107.5" y="32.5">0.3000</text>
<text x="116.8" y="32.5">mm</text>
<text x="15.7" y="40.4">Castellated</text>
<text x="15.7" y="36.5">Copper</text>
<text x="25" y="36.5">Finish:</text>
<text x="29.8" y="40.4">pads:</text>
<text x="48.4" y="40.4">No</text>
<text x="48.4" y="36.5">HAL lead-free</text>
<text x="82.6" y="36.5">Impedance</text>
<text x="82.6" y="40.4">Plated</text>
<text x="91.1" y="40.4">Board</text>
<text x="96" y="36.5">Control:</text>
<text x="99.1" y="40.4">Edge:</text>
<text x="107.5" y="36.5">No</text>
<text x="107.5" y="40.4">No</text>
<text x="15.7" y="44.4">Edge</text>
<text x="22.6" y="44.4">card</text>
<text x="28.9" y="44.4">connectors:</text>
<text x="48.4" y="44.4">No</text>
<text x="15.7" y="160.8">Layer</text>
<text x="23.4" y="160.8">Name</text>
<text x="31.1" y="160.8">Type</text>
<text x="56.2" y="160.8">Material</text>
<text x="74.2" y="160.8">Thickness</text>
<text x="86.7" y="160.8">(mm)</text>
<text x="94.2" y="160.8">Color</text>
<text x="109.1" y="160.8">Epsilon</text>
<text x="119" y="160.8">R</text>
<text x="122" y="160.8">Loss</text>
<text x="128.7" y="160.8">Tangent</text>
<text x="15.7" y="164.5">F.Silkscreen</text>
<text x="31.1" y="164.5">Top Silk</text>
<text x="41.4" y="164.5">Screen</text>
<text x="56.2" y="164.5">Direct</text>
<text x="63.9" y="164.5">Printing</text>
<text x="74.2" y="164.5">0 mm</text>
<text x="94.2" y="164.5">White</text>
<text x="109.1" y="164.5">1</text>
<text x="122" y="164.5">0</text>
<text x="15.7" y="171.8">F.Mask</text>
<text x="15.7" y="168.2">F.Paste</text>
<text x="31.1" y="171.8">Top Solder</text>
<text x="31.1" y="168.2">Top Solder</text>
<text x="44.4" y="171.8">Mask</text>
<text x="44.4" y="168.2">Paste</text>
<text x="56.2" y="171.8">Liquid</text>
<text x="64.1" y="171.8">Ink</text>
<text x="74.2" y="171.8">0.01</text>
<text x="74.2" y="168.2">0 mm</text>
<text x="80.4" y="171.8">mm</text>
<text x="94.2" y="171.8">Black</text>
<text x="109.1" y="171.8">3.3</text>
<text x="109.1" y="168.2">1</text>
<text x="122" y="168.2">0</text>
<text x="122" y="171.8">0</text>
<text x="178" y="169">Board2Pdf:</text>
<text x="191.7" y="169">BoardInfo</text>
<text x="203.7" y="169">-</text>
<text x="206.9" y="169">Page</text>
<text x="213.7" y="169">1/9</text>
<text x="15.7" y="175.4">F.Cu</text>
<text x="15.7" y="179">Dielectric</text>
<text x="31.1" y="175.4">copper</text>
<text x="31.1" y="179">core</text>
<text x="56.2" y="179">FR4</text>
<text x="74.2" y="175.4">0.035</text>
<text x="74.2" y="179">1.51</text>
<text x="80.4" y="179">mm</text>
<text x="81.8" y="175.4">mm</text>
<text x="94.2" y="179">FR4 natural</text>
<text x="109.1" y="179">4.5</text>
<text x="109.1" y="175.4">1</text>
<text x="122" y="179">0.02</text>
<text x="122" y="175.4">0</text>
<text x="15.7" y="182.6">B.Cu</text>
<text x="31.1" y="182.6">copper</text>
<text x="74.2" y="182.6">0.035</text>
<text x="81.8" y="182.6">mm</text>
<text x="109.1" y="182.6">1</text>
<text x="122" y="182.6">0</text>
<text x="178" y="184">Sheet:</text>
<text x="178" y="181.2">POUNAMU</text>
<text x="186.2" y="184">BoardInfo</text>
<text x="190.5" y="181.2">ELECTRONICS</text>
<text x="15.7" y="186.2">B.Mask</text>
<text x="15.7" y="189.8">B.Paste</text>
<text x="31.1" y="186.2">Bottom</text>
<text x="31.1" y="189.8">Bottom</text>
<text x="40.2" y="186.2">Solder</text>
<text x="40.2" y="189.8">Solder</text>
<text x="48.5" y="186.2">Mask</text>
<text x="48.5" y="189.8">Paste</text>
<text x="56.2" y="186.2">Liquid</text>
<text x="64.1" y="186.2">Ink</text>
<text x="74.2" y="189.8">0 mm</text>
<text x="74.2" y="186.2">0.01</text>
<text x="80.4" y="186.2">mm</text>
<text x="94.2" y="186.2">Black</text>
<text x="109.1" y="189.8">1</text>
<text x="109.1" y="186.2">3.3</text>
<text x="122" y="189.8">0</text>
<text x="122" y="186.2">0</text>
<text x="178" y="186.7">File:</text>
<text x="184.1" y="186.7">RE_SWC_RevB.kicad_pcb</text>
<text x="15.7" y="193.4">B.Silkscreen</text>
<text x="31.1" y="193.4">Bottom</text>
<text x="40.2" y="193.4">Silk</text>
<text x="45.5" y="193.4">Screen</text>
<text x="56.2" y="193.4">Direct</text>
<text x="63.9" y="193.4">Printing</text>
<text x="74.2" y="193.4">0 mm</text>
<text x="94.2" y="193.4">White</text>
<text x="109.1" y="193.4">1</text>
<text x="122" y="193.4">0</text>
<text x="178" y="196.9">KiCad</text>
<text x="178" y="194.1">Size:</text>
<text x="184.7" y="194.1">A4</text>
<text x="185.7" y="196.9">E.D.A.</text>
<text x="193.3" y="196.9">8.0.8</text>
<text x="200" y="194.1">Date:</text>
<text x="207" y="194.1">08-07-2025</text>
<text x="263" y="194.3">Rev:</text>
<text x="263" y="196.9">Id:</text>
<text x="267.1" y="196.9">1/1</text>
<text x="269.4" y="194.3">B</text>
</g>
<g font-size="1.8">
<text x="35" y="11.9">1</text>
<text x="85" y="11.9">2</text>
<text x="135" y="11.9">3</text>
<text x="185" y="11.9">4</text>
<text x="235" y="11.9">5</text>
<text x="285" y="11.9">6</text>
<text x="10.3" y="35.9">A</text>
<text x="285.4" y="35.9">A</text>
<text x="10.3" y="85.9">B</text>
<text x="285.3" y="85.9">B</text>
<text x="10.3" y="135.9">C</text>
<text x="285.3" y="135.9">C</text>
<text x="10.3" y="185.9">D</text>
<text x="285.3" y="185.9">D</text>
<text x="35" y="199.9">1</text>
<text x="85" y="199.9">2</text>
<text x="135" y="199.9">3</text>
<text x="185" y="199.9">4</text>
<text x="235" y="199.9">5</text>
<text x="285" y="199.9">6</text>
</g>
</svg>
